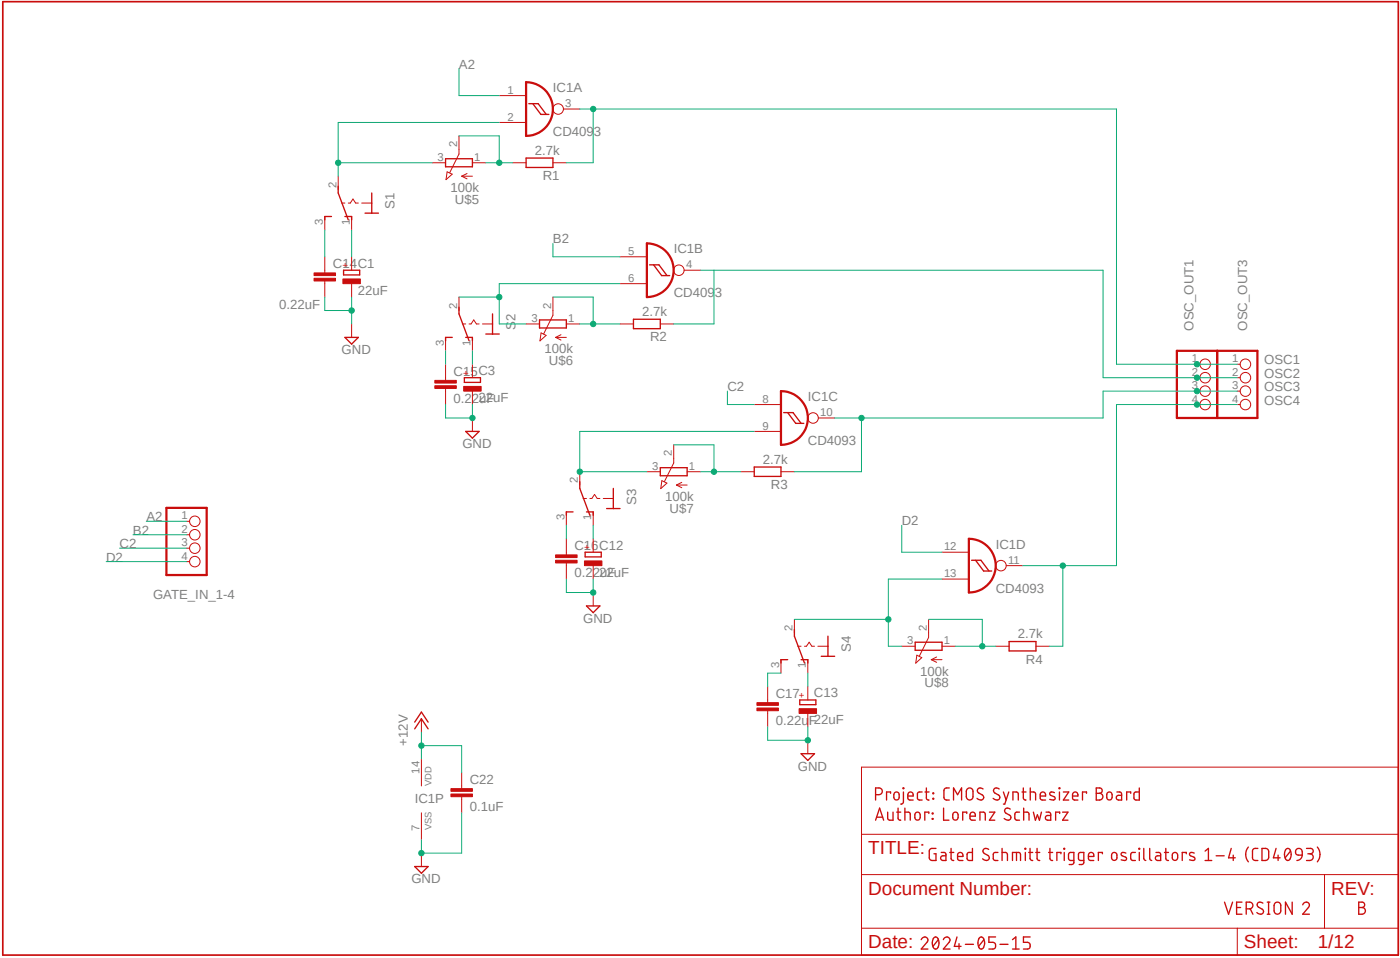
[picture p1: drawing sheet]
<svg xmlns="http://www.w3.org/2000/svg" width="265mm" height="181mm" viewBox="0 0 265 181" stroke-linecap="round" stroke-linejoin="round" font-family="sans-serif">
<!-- layer: Ebene 1 -->
<g fill="none" stroke="#c90d0c" stroke-width=".25">
<path d="M100.1 19.6h1.8l1.5 2M100.8 19.6l1.6 2h1.5M64 35.2v1.3l1.9 5.1M70.4 36.5v3.8M84.3 30h5.1v1.5h-5.1zM99.6 29.9h5v1.8h-5zM62.7 40.9h-1.2v.7M65 51.1h3.1v.9h-3.1zM65.3 40.9h1.2v.7M69.1 40.3h2.5M86.9 58.1v1.3l1.9 5M93.2 59.4v3.8"/>
<path d="M122.9 50.1h1.8l1.5 2M123.7 50.1l1.5 2h1.5M65.3 63.8h2.5l-1.3 1.3zM85.6 63.8h-1.3v.6M87.9 71.4h3v.9h-3zM88.1 63.8h1.3v.6M91.9 63.2h2.6M102.1 60.5h5.1v1.5h-5.1zM119.9 60.4h5.1v1.7h-5.1zM148.3 78h1.8l1.5 2.1M149.1 78l1.5 2.1h1.5M88.1 81.6h2.6l-1.3 1.2z"/>
<path d="M108.5 96.8h-1.3v.6M109.7 91.1v1.3l1.9 5M111 96.8h1.3v.6M114.8 96.2h2.5M116.1 92.4v3.8M125 88.4h5v1.6h-5zM142.7 88.3h5.1v1.8h-5.1zM110.7 104.4h3.1v.9h-3.1zM111 114.6h2.5l-1.2 1.2zM150.3 119v1.3l2 5.1M183.9 105.9h1.8l1.5 2.1M184.6 105.9l1.6 2.1h1.5"/>
<path d="M78.5 137.8l1.3-1.9 1.2 1.9M78.5 136.5l1.3-1.9 1.2 1.9M149.1 124.7h-1.3v.7M151.4 132.4h3v.8h-3zM151.6 124.7h1.3v.7M155.4 124.1h2.6M156.7 120.3v3.8M173.2 121.4h5.1v1.6h-5.1zM191 121.3h5.1v1.8h-5.1zM151.6 142.5h2.6l-1.3 1.3zM165.7 155.1l.8-2.3 .7 2.3M165.7 150.3h.6a.63 .63 0 0 0 .7-.7 .63 .63 0 0 0-.7-.6h-.6v2.3"/>
<path d="M165.9 154.5h1.1M168.6 150v-.2h-.8v1.5M169 153.6v1.5h-.6l-.4-.2v-1.3M169.3 149.9l.5-.1a.9 .9 0 0 1 .1 1.4h-.5a1.05 1.05 0 0 1-.1-1.3zM169.7 153.6h.8M170 152.8v2.1l.5 .2M170.9 149l.1 .1zM171 149.8v1.9l-.2 .3h-.3M171.3 153.6l.9 .1 .1 1.4M171.3 152.8v2.3M171.8 150.5h1a.53 .53 0 0 0-.3-.7 .53 .53 0 0 0-.7 .5l.1 .9 .9 .1M173.3 153.7l.4-.1a.9 .9 0 0 1 .2 1.4h-.5l-.2-.3z"/>
<path d="M174.5 149.8l-.8 .1-.1 1 .3 .3 .6 .1M175.1 149.8h.7M175.3 149v2l.5 .3M175.8 153.8v-.2h-.8v1.5M176.4 153.8l.2 .1zM176.4 154.8l.2 .1zM176.6 149.9l.1 .2zM176.6 151l.1 .1zM178.6 152.8v2.3h1M179.7 149h-.7l-.3 .2-.1 1.6 .1 .3 .3 .2h.7M180.4 153.7l.5-.1a.9 .9 0 0 1 .2 1.4h-.5l-.3-.3zM180.5 151.3v-2.3l.7 1.3 .8-1.3v2.3"/>
<path d="M183 153.8v-.2h-.8v1.5M183 149.2a.63 .63 0 0 1 .7-.2 .63 .63 0 0 1 .4 .6l.1 1a.63 .63 0 0 1-.7 .7 .63 .63 0 0 1-.6-.7zM183.6 154.3h1a.53 .53 0 0 0-.4-.7 .53 .53 0 0 0-.6 .5l.1 .9 .9 .1M185.5 155.1v-1.5l.9 .1 .1 1.4M186.1 149.2a.57 .57 0 0 0-.9-.1 .57 .57 0 0 0 0 .8l.7 .4a.57 .57 0 0 1 .1 .9 .57 .57 0 0 1-.9-.1l-.2-.1M187.3 153.6h1l-1 1.5h1M189.1 149.2a.57 .57 0 0 0-.9-.1 .57 .57 0 0 0 .1 .8l.7 .4a.57 .57 0 0 1 .1 .9 .57 .57 0 0 1-.9-.1l-.2-.1M189.9 149.8l.5 1.5M190.9 149.8l-.7 2.2h-.3M191.2 153a.57 .57 0 0 0-.9-.1 .57 .57 0 0 0 .1 .9l.7 .3a.57 .57 0 0 1 .1 .9 .57 .57 0 0 1-.9-.1l-.2-.1M191.7 151.3v-1.5l.9 .1 .1 1.4M193 153.6l-.8 .1-.1 1 .2 .3 .7 .1"/>
<path d="M193.4 149.8h.8M193.7 149v1.9l.1 .3 .4 .1M193.7 153.6l.9 .1 .2 1.4M193.7 152.8v2.3M195 149.8l.9 .1 .1 1.4M195 149v2.3M196.9 150.5h1a.53 .53 0 0 0-.4-.7 .53 .53 0 0 0-.6 .5l.1 .9 .9 .1M197.1 153.6l-.4 1.5-.4-1-.3 1-.4-1.5M198 153.6h.6l.3 .3v1.2h-.6a.44 .44 0 0 1-.5-.5 .44 .44 0 0 1 .5-.4h.6M199.6 149.9a.58 .58 0 0 0-.9 .1v.3l1 .6a.32 .32 0 0 1-.3 .4l-.7-.1M200.4 149l.2 .1zM200.5 149.8v1.5"/>
<path d="M200.6 153.8v-.2h-.8v1.5M201.1 153.6h1l-1 1.5h1M201.3 149.8h1l-1 1.5h1M203 150.5h1a.53 .53 0 0 0-.3-.7 .53 .53 0 0 0-.7 .5l.1 .9 .9 .1M205.6 150v-.2h-.7v1.5M207.5 149h.6a.51 .51 0 0 1 .5 .5 .51 .51 0 0 1-.5 .5 .63 .63 0 0 1 .6 .6 .63 .63 0 0 1-.6 .7h-.6zM207.5 150h.6M209.6 149.9l.5-.1a.9 .9 0 0 1 .1 1.4h-.5l-.2-.3zM211.4 149.8h.6l.3 .3v1.2h-.6a.44 .44 0 0 1-.4-.5 .44 .44 0 0 1 .4-.4h.6M214 150v-.2h-.8v1.5M215.6 149v2.3l-.8-.1-.2-.2v-1l.2-.2h.8M78.5 163.9h2.5l-1.2 1.2z"/>
<path d="M174.3 177.7a.63 .63 0 0 1 .9-.5 .63 .63 0 0 1 .2 1l-1.1 1.3h1.3M176.7 177.3a.52 .52 0 0 1 .6-.1 .52 .52 0 0 1 .3 .6 1.28 1.28 0 0 1-.5 1.7 1.35 1.35 0 0 1-.5-2zM177.1 160.4h-.9l-.3 .4v1.4l.2 .4 1 .1v-1.3h-.3M177.6 177.7l-1 1.2M178.1 161.2h.7l.2 .2v1.3h-.5a.44 .44 0 0 1-.5-.4 .44 .44 0 0 1 .5-.5h.5M178.5 177.7a.62 .62 0 0 1 .9-.5 .62 .62 0 0 1 .2 1l-1.1 1.3h1.3M179.7 161.2h.8M180 160.4v2.1l.5 .2M181.1 177.2l-.5 1.7h1.3M181.2 161.9h1a.53 .53 0 0 0-.3-.7 .53 .53 0 0 0-.7 .5l.1 .9 .9 .1M181.5 178.4v1.1M182.7 178.6h1.5"/>
<path d="M184 160.4v2.3h-.7l-.3-.2v-1.1l.3-.2h.7M185.4 177.3a.52 .52 0 0 1 .6-.1 .52 .52 0 0 1 .2 .6 1.31 1.31 0 0 1-.5 1.7 1.28 1.28 0 0 1-.5-1.7zM186.2 177.7l-1 1.2M187.1 160.6a.57 .57 0 0 0-.9-.1 .57 .57 0 0 0 .1 .9l.7 .4a.57 .57 0 0 1 0 .8 .57 .57 0 0 1-.8 0l-.2-.2M188.4 177.2h-1.2v1h.7a.65 .65 0 0 1 .5 .6 .65 .65 0 0 1-.5 .7h-.7M188.9 161.2l-.8 .1-.1 1 .2 .4h.7M189.3 178.6h1.5M189.7 161.2l.8 .1 .2 .3v1.1M189.7 160.4v2.3M191.6 179.5h1.3M191.6 177.7l.7-.5v2.3M192.4 161.2v1.5"/>
<path d="M193.1 162.7l-.1-1.4-1.4-.1v1.5M194 160.4l.1 .1zM194.1 161.2v1.5M194.7 161.2h.8M194.9 160.4v1.9l.2 .3 .4 .1M195 177.2h-1.3v1h.8a.65 .65 0 0 1 .5 .6 .65 .65 0 0 1-.5 .7h-.8M196 161.2h.8M196.3 160.4v2.1l.5 .2M198.5 161.2h.7M198.7 160.4v2.1l.5 .2M200.8 161.4v-.2h-.8v1.5M201.4 160.4l.1 .1z"/>
<path d="M201.4 161.2v1.5M203.2 162.7h-.6l-.3-.2-.1-.9 .3-.4h.7v1.9l-.2 .3-.6 .1M205.1 162.7h-.6l-.4-.2v-1.1l.2-.2h.8v1.9l-.2 .3-.7 .1M206 161.9h1a.53 .53 0 0 0-.3-.7 .53 .53 0 0 0-.7 .5l.1 .9 .9 .1M208.6 161.4v-.2h-.7v1.5M210.5 161.4l.5-.2a.88 .88 0 0 1 .1 1.4l-.3 .1-.4-.3v-.7zM213.1 161.3a.61 .61 0 0 0-.9 .1l.1 .3 .8 .5v.4a.79 .79 0 0 1-.9 0M214.9 161.2l-.8 .1-.1 1 .2 .4h.7M215.6 160.4l.1 .1zM215.6 161.2v1.5M216.5 160.4v1.9l.4 .4M217.6 160.4v2.1l.4 .2"/>
<path d="M218.8 161.2h.6l.2 .2 .1 1.3h-.6a.44 .44 0 0 1-.4-.4 .44 .44 0 0 1 .4-.5h.6M220.4 161.2h.7M220.6 160.4l.1 2.1 .4 .2M222 161.4l.5-.2a.88 .88 0 0 1 .1 1.4l-.3 .1-.4-.3zM224.5 161.4v-.2h-.7v1.5M226 161.3a.58 .58 0 0 0-.9 .1l.1 .3 .9 .6a.32 .32 0 0 1-.3 .4l-.7-.1M228.1 162.7h1.2M228.1 160.9l.6-.5v2.3M230.2 161.8h1.5M231.8 170.6l.7 2.3 .8-2.3M233 160.4l-.5 1.8h1.3M233.4 161.7v1"/>
<path d="M234 171.6h.8M235.1 170.6h-1.1v2.3h1.1M235.9 171.9h.6a.63 .63 0 0 0 .6-.7 .63 .63 0 0 0-.6-.6h-.6v2.3M236.3 160.2a2.17 2.17 0 0 0 0 2.8M236.6 171.9l.5 1M238.1 160.4h-.7l-.3 .2-.1 1.6 .1 .3 .3 .2h.7M238.8 160.4h.9l.4 .4v1.5l-.4 .4h-.9zM239 170.8a.57 .57 0 0 0-.9-.1 .57 .57 0 0 0 .1 .8l.7 .4a.53 .53 0 0 1 .1 .7 .53 .53 0 0 1-.7 .2l-.4-.2M239.8 172.9h.5M239.8 170.6h.5M240.1 170.6v2.3M241.4 170.7l.6-.1 .3 .2 .1 1.4a.63 .63 0 0 1-.6 .7 .63 .63 0 0 1-.7-.7v-1z"/>
<path d="M241.5 160.4l-.5 1.8h1.3M241.9 161.7v1M243.4 160.6a.53 .53 0 0 1 .6-.1 .53 .53 0 0 1 .3 .5 1.32 1.32 0 0 1-.6 1.7 1.47 1.47 0 0 1-.3-2.1zM244.2 160.9l-1 1.3M244.6 170.6v2.3l-1.3-2.3v2.3M245.4 160.5l.6-.1 .4 .4 .1 .9h-.8a.64 .64 0 0 1-.5-.5 .64 .64 0 0 1 .2-.7zM246.5 161.7l-.4 .7-.7 .3M246.5 171.1a.63 .63 0 0 1 .9-.5 .63 .63 0 0 1 .2 1l-1.1 1.3h1.3M247.3 160.4h.7a.51 .51 0 0 1 .6 .5 .51 .51 0 0 1-.6 .5h-.5M247.9 161.4a.63 .63 0 0 1 .6 .7 .63 .63 0 0 1-.6 .6h-.6M249.3 160.2a2.17 2.17 0 0 1 0 2.8M257.2 170.6h.6a.51 .51 0 0 1 .5 .5 .51 .51 0 0 1-.5 .5 .64 .64 0 0 1 .6 .6 .64 .64 0 0 1-.6 .7h-.6z"/>
<path d="M257.2 171.6h.6"/>
</g>
<path d="M99.6 15.5a5.1 5.1 0 0 1 5 5.1 5.1 5.1 0 0 1-5 5.1zM122.4 46a5.1 5.1 0 0 1 5.1 5.1 5.1 5.1 0 0 1-5.1 5.1zM147.8 74a5.1 5.1 0 0 1 5.1 5 5.1 5.1 0 0 1-5.1 5.1zM222.7 66.3h15.3v12.7h-15.3zM230.4 66.3v12.7M31.5 96h7.6v12.7h-7.6zM183.4 101.9a5.1 5.1 0 0 1 5.1 5.1 5.1 5.1 0 0 1-5.1 5z" fill="none" stroke="#c90d0c" stroke-width=".42"/>
<g fill="none" stroke="#c90d0c" stroke-width=".19">
<path d="M94.5 18.1h5.1M64 33.3v2.6M64.6 38.4h.7M65.9 38.4h.4l.5-.8 .5 .8h.5M68.5 38.4h1.9M81.8 30.8h2.5M84.6 32.5l1 .4-1.2 1.1zM86.9 25.7v3.4l-1.8 3.6M87.4 33.3l1 .5M87.4 33.3h2M88.4 32.8l-1 .5M89.4 30.8h2.5"/>
<path d="M94.5 23.2h5.1M97 30.8h2.6M104.6 30.8h2.6M106.6 20.6h3.1M61.5 40.9v2.6M61.5 48.6v3M61.5 53.1v3.1M66.5 40.9v2.6M66.5 48.6v2.5M66.5 53.6v2.6M86.9 56.2v2.5M104.6 56.2v3.4l-1.7 3.5"/>
<path d="M117.3 48.6h5.1M117.3 53.6h5.1M129.5 51.1h3.1M66.5 61.3v2.5M84.3 63.8v2.5M84.3 68.9v3M84.3 73.4v3.1M87.5 61.3h.6M88.8 61.3h.4l.5-.8 .5 .8h.5M89.4 63.8v2.5M89.4 68.9v2.5M89.4 74v2.5"/>
<path d="M89.4 79v2.6M91.3 61.3h1.9M99.6 61.3h2.5M102.4 62.9l1 .5-1.2 1.1zM105.2 63.8l1 .5M105.2 63.8h2M106.2 63.3l-1 .5M107.2 61.3h2.5M117.3 61.3h2.6M125 61.3h2.5M142.7 76.5h5.1M154.9 79h3.1"/>
<path d="M226.5 76.5h.6M226.5 68.9h.6M226.5 71.4h.6M226.5 74h.6M234.2 76.5h.5M234.2 68.9h.5M234.2 71.4h.5M234.2 74h.5M35.3 98.6h.6M107.2 96.8v2.5M109.7 89.2v2.5M110.4 94.3h.6"/>
<path d="M111.6 94.3h.4l.5-.8 .5 .8h.5M112.3 96.8v2.5M114.2 94.3h1.9M122.4 89.2h2.6M125.3 90.9l.9 .5-1.1 1zM127.5 84.1v3.4l-1.7 3.6M128 91.7l1 .5M128 91.7h2M129 91.2l-1 .5M130 89.2h2.6M140.2 89.2h2.5M142.7 81.6h5.1"/>
<path d="M147.8 89.2h2.5M35.3 101.1h.6M35.3 103.7h.6M35.3 106.2h.6M107.2 101.9v3M107.2 106.4v3.1M112.3 101.9v2.5M112.3 107v2.5M112.3 112v2.6M150.3 117.1v2.6M175.7 117.1v3.4l-1.7 3.6M178.3 104.4h5.1"/>
<path d="M178.3 109.5h5.1M190.4 107h3.1M79.8 135.9v2.6M145.3 129.8v3.1M145.3 134.4v3M147.8 124.7v2.6M151 122.2h.6M152.3 122.2h.3l.5-.8 .5 .8h.6M152.9 124.7v2.6M152.9 129.8v2.6M152.9 134.9v2.5M152.9 140v2.5"/>
<path d="M154.8 122.2h1.9M170.7 122.2h2.5M173.5 123.9l1 .5-1.2 1zM176.3 124.7l1 .5M176.3 124.7h2M177.3 124.2l-1 .5M178.3 122.2h2.5M188.4 122.2h2.6M196.1 122.2h2.5M79.8 143.5v5.1M79.8 153.7v5.1M87.4 146.1v3"/>
<path d="M87.4 150.6v3.1M163 145.1h101.6v35.5h-101.6zM163 157.8h101.6M79.8 161.3v2.6M163 175.5h101.6M163 165.4h101.6M234.2 175.5v5.1M250.7 165.4v10.1"/>
<circle cx="105.6" cy="20.6" r=".99"/>
<circle cx="128.5" cy="51.1" r=".99"/>
<circle cx="153.9" cy="79" r=".99"/>
<circle cx="228.1" cy="74" r=".99"/>
<circle cx="228.1" cy="68.9" r=".99"/>
<circle cx="228.1" cy="76.5" r=".99"/>
<circle cx="228.1" cy="71.4" r=".99"/>
<circle cx="235.7" cy="71.4" r=".99"/>
<circle cx="235.7" cy="68.9" r=".99"/>
<circle cx="235.7" cy="74" r=".99"/>
<circle cx="235.7" cy="76.5" r=".99"/>
<circle cx="36.9" cy="98.6" r=".99"/>
<circle cx="36.9" cy="103.7" r=".99"/>
<circle cx="36.9" cy="106.2" r=".99"/>
<circle cx="36.9" cy="101.1" r=".99"/>
<circle cx="189.4" cy="107" r=".99"/>
</g>
<g fill="#c90d0c" stroke="#c90d0c" stroke-width=".19">
<path d="M64.9 52.7h3.3v.9h-3.3z"/>
<path d="M87.8 73.1h3.3v.9h-3.3z"/>
<path d="M110.6 106.1h3.3v.9h-3.3z"/>
<path d="M151.2 134h3.3v.9h-3.3z"/>
<path d="M59.4 52.6h4.1v.5h-4.1z"/>
<path d="M59.4 51.6h4.1v.5h-4.1z"/>
<path d="M82.3 72.9h4.1v.5h-4.1z"/>
<path d="M82.3 71.9h4.1v.5h-4.1z"/>
<path d="M105.2 105.9h4v.5h-4z"/>
<path d="M105.2 104.9h4v.5h-4z"/>
<path d="M143.3 133.9h4v.5h-4z"/>
<path d="M143.3 132.9h4v.5h-4z"/>
<path d="M85.3 150.1h4.1v.5h-4.1z"/>
<path d="M85.3 149.1h4.1v.5h-4.1z"/>
</g>
<path d="M.5 .3h264.1v180.3h-264.1z" fill="none" stroke="#c90d0c" stroke-width=".32"/>
<path d="M61.5 58.7h5M66.5 56.2v5.1" fill="none" stroke="#0dab76" stroke-width=".19"/>
<circle cx="66.5" cy="58.7" r=".51" fill="#0dab76"/>
<g fill="none" stroke="#0dab76" stroke-width=".19">
<path d="M61.5 56.2v2.5M89.4 76.5v2.5h-5.1"/>
<circle cx="66.5" cy="58.7" r=".51"/>
</g>
<circle cx="89.4" cy="79" r=".51" fill="#0dab76"/>
<g fill="none" stroke="#0dab76" stroke-width=".19">
<path d="M84.3 76.5v2.5M112.3 109.5v2.5h-5.1"/>
<circle cx="89.4" cy="79" r=".51"/>
</g>
<circle cx="112.3" cy="112" r=".51" fill="#0dab76"/>
<g fill="none" stroke="#0dab76" stroke-width=".19">
<path d="M107.2 109.5v2.5M152.9 137.4v2.6h-7.6"/>
<circle cx="112.3" cy="112" r=".51"/>
</g>
<circle cx="152.9" cy="140" r=".51" fill="#0dab76"/>
<g fill="none" stroke="#0dab76" stroke-width=".19">
<path d="M145.3 137.4v2.6M79.8 158.8v2.5h7.6"/>
<circle cx="152.9" cy="140" r=".51"/>
</g>
<circle cx="79.8" cy="161.3" r=".51" fill="#0dab76"/>
<g fill="none" stroke="#0dab76" stroke-width=".19">
<path d="M79.8 138.5v5M79.8 141h7.6M87.4 153.7v7.6"/>
<circle cx="79.8" cy="161.3" r=".51"/>
</g>
<circle cx="79.8" cy="141" r=".51" fill="#0dab76"/>
<g fill="none" stroke="#0dab76" stroke-width=".19">
<path d="M64 30.8h17.8M94.5 23.2h-30.5v10.1M66.5 43.5v5.1M87.4 141v5.1"/>
<circle cx="79.8" cy="141" r=".51"/>
</g>
<circle cx="64" cy="30.8" r=".51" fill="#0dab76"/>
<g fill="none" stroke="#0dab76" stroke-width=".19">
<path d="M109.7 20.6h101.6v48.3h15.2M112.3 20.6v10.2"/>
<circle cx="64" cy="30.8" r=".51"/>
</g>
<circle cx="112.3" cy="20.6" r=".51" fill="#0dab76"/>
<g fill="none" stroke="#0dab76" stroke-width=".19">
<path d="M107.2 30.8h5.1M226.5 68.9h7.7"/>
<circle cx="112.3" cy="20.6" r=".51"/>
</g>
<circle cx="226.5" cy="68.9" r=".51" fill="#0dab76"/>
<g fill="none" stroke="#0dab76" stroke-width=".19">
<path d="M132.6 51.1h76.2v20.3h25.4M135.1 51.1v10.2h-7.6"/>
<circle cx="226.5" cy="68.9" r=".51"/>
</g>
<circle cx="226.5" cy="71.4" r=".51" fill="#0dab76"/>
<g fill="none" stroke="#0dab76" stroke-width=".19">
<path d="M86.9 56.2h7.6M94.5 53.6v7.7h5.1M84.3 66.3v2.6M89.4 66.3v2.6"/>
<circle cx="226.5" cy="71.4" r=".51"/>
</g>
<circle cx="94.5" cy="56.2" r=".51" fill="#0dab76"/>
<g fill="none" stroke="#0dab76" stroke-width=".19">
<path d="M94.5 53.6h22.8M107.2 99.3v2.6M112.3 99.3v2.6M142.7 81.6h-33v7.6h12.7"/>
<circle cx="94.5" cy="56.2" r=".51"/>
</g>
<circle cx="109.7" cy="89.2" r=".51" fill="#0dab76"/>
<g fill="none" stroke="#0dab76" stroke-width=".19">
<path d="M163 79v10.2M226.5 74h-17.7v5h-50.8"/>
<circle cx="109.7" cy="89.2" r=".51"/>
</g>
<circle cx="163" cy="79" r=".51" fill="#0dab76"/>
<g fill="none" stroke="#0dab76" stroke-width=".19">
<path d="M226.5 74h7.7M150.3 89.2h12.7"/>
<circle cx="163" cy="79" r=".51"/>
</g>
<circle cx="226.5" cy="74" r=".51" fill="#0dab76"/>
<g fill="none" stroke="#0dab76" stroke-width=".19">
<path d="M150.3 117.1h17.8M178.3 109.5h-10.2v12.7h2.6M147.8 127.3h-2.5v2.5M152.9 127.3v2.5"/>
<circle cx="226.5" cy="74" r=".51"/>
</g>
<circle cx="168.1" cy="117.1" r=".51" fill="#0dab76"/>
<g fill="none" stroke="#0dab76" stroke-width=".19">
<path d="M226.5 76.5h-15.2v30.5h-17.8M201.1 107v15.2"/>
<circle cx="168.1" cy="117.1" r=".51"/>
</g>
<circle cx="201.1" cy="107" r=".51" fill="#0dab76"/>
<g fill="none" stroke="#0dab76" stroke-width=".19">
<path d="M226.5 76.5h7.7M198.6 122.2h2.5"/>
<circle cx="201.1" cy="107" r=".51"/>
</g>
<circle cx="226.5" cy="76.5" r=".51" fill="#0dab76"/>
<g fill="none" stroke="#0dab76" stroke-width=".19">
<path d="M86.9 25.7h7.6v5.1h-2.6"/>
<circle cx="226.5" cy="76.5" r=".51"/>
</g>
<circle cx="94.5" cy="30.8" r=".51" fill="#0dab76"/>
<g fill="none" stroke="#0dab76" stroke-width=".19">
<path d="M94.5 30.8h2.5M104.6 56.2h7.7v5.1h-2.6"/>
<circle cx="94.5" cy="30.8" r=".51"/>
</g>
<circle cx="112.3" cy="61.3" r=".51" fill="#0dab76"/>
<g fill="none" stroke="#0dab76" stroke-width=".19">
<path d="M112.3 61.3h5M127.5 84.1h7.6v5.1h-2.5"/>
<circle cx="112.3" cy="61.3" r=".51"/>
</g>
<circle cx="135.1" cy="89.2" r=".51" fill="#0dab76"/>
<g fill="none" stroke="#0dab76" stroke-width=".19">
<path d="M135.1 89.2h5.1M175.7 117.1h10.2v5.1h-5.1"/>
<circle cx="135.1" cy="89.2" r=".51"/>
</g>
<circle cx="185.9" cy="122.2" r=".51" fill="#0dab76"/>
<g fill="none" stroke="#0dab76" stroke-width=".19">
<path d="M86.9 13v5.1h7.6M61.5 43.5v5.1M104.6 46v2.6h12.7M137.7 74v2.5h5M27.7 98.6h7.6M170.7 99.3v5.1h7.6M20.1 106.2h15.2M22.6 103.7h12.7M25.2 101.1h10.1M185.9 122.2h2.5"/>
<circle cx="185.9" cy="122.2" r=".51"/>
</g>
<g font-size="3.6" fill="#c90d0c">
<text x="164.3" y="161.6">TITLE:</text>
<text x="164.3" y="169.2">Document Number:</text>
<text x="251.9" y="169.2">REV:</text>
<text x="164.3" y="179.3">Date:</text>
<text x="235.4" y="179.3">Sheet:</text>
<text x="249.4" y="179.3">1/12</text>
</g>
<g font-size="2.5" fill="#808080">
<text x="86.9" y="13">A2</text>
<text x="104.6" y="17.4">IC1A</text>
<text x="101.2" y="29.3">2.7k</text>
<text x="104.6" y="25.7">CD409</text>
<text x="112.4" y="25.7">3</text>
<text x="102.7" y="34.1">R1</text>
<text x="74.7" y="39.5" transform="rotate(-90 74.7 39.5)">S1</text>
<text x="85.3" y="36.4">100k</text>
<text x="86.1" y="38.5">U$5</text>
<text x="104.6" y="46">B2</text>
<text x="127.5" y="47.9">IC1B</text>
<text x="63" y="50.7">C14C1</text>
<text x="52.8" y="58.3">0.22uF</text>
<text x="67.7" y="55.7">22uF</text>
<text x="121.5" y="59.7">2.7k</text>
<text x="127.5" y="56.2">CD409</text>
<text x="135.3" y="56.2">3</text>
<text x="97.5" y="62.4" transform="rotate(-90 97.5 62.4)">S</text>
<text x="97.5" y="60.7" transform="rotate(-90 97.5 60.7)">2</text>
<text x="123" y="64.5">R2</text>
<text x="225.9" y="62.5" transform="rotate(-90 225.9 62.5)">OSC_OUT1</text>
<text x="236.1" y="62.5" transform="rotate(-90 236.1 62.5)">OSC_OUT3</text>
<text x="64.6" y="67">GND</text>
<text x="85.9" y="71">C15C3</text>
<text x="103" y="66.8">100k</text>
<text x="103.9" y="69">U$6</text>
<text x="239.2" y="68.9">OSC1</text>
<text x="239.2" y="71.4">OSC2</text>
<text x="85.9" y="76.1">0.2222uF</text>
<text x="90.7" y="76.1">uF</text>
<text x="137.7" y="74">C2</text>
<text x="152.9" y="75.9">IC1C</text>
<text x="239.2" y="74">OSC3</text>
<text x="239.2" y="76.5">OSC4</text>
<text x="87.5" y="84.7">GND</text>
<text x="144.4" y="87.7">2.7k</text>
<text x="152.9" y="84.1">CD4093</text>
<text x="120.4" y="95.4" transform="rotate(-90 120.4 95.4)">S3</text>
<text x="125.9" y="94.8">100k</text>
<text x="145.9" y="92.5">R3</text>
<text x="25.2" y="101.1">B2</text>
<text x="27.7" y="98.6">A2</text>
<text x="126.7" y="96.9">U$7</text>
<text x="170.7" y="99.3">D2</text>
<text x="20.1" y="106.2">D2</text>
<text x="22.6" y="103.7">C2</text>
<text x="108.7" y="104">C16C12</text>
<text x="188.5" y="103.8">IC1D</text>
<text x="29" y="113.2">GATE_IN_1-4</text>
<text x="108.7" y="109.1">0.2222uF</text>
<text x="113.6" y="109.1">uF</text>
<text x="188.5" y="112">CD4093</text>
<text x="110.4" y="117.8">GND</text>
<text x="161" y="123.3" transform="rotate(-90 161 123.3)">S4</text>
<text x="192.6" y="120.7">2.7k</text>
<text x="194.1" y="125.5">R4</text>
<text x="146.8" y="132">C17</text>
<text x="154" y="131.9">C13</text>
<text x="174.1" y="127.8">100k</text>
<text x="175" y="129.9">U$8</text>
<text x="146.8" y="137.1">0.22u</text>
<text x="153.1" y="137.1">F22uF</text>
<text x="77.2" y="141" transform="rotate(-90 77.2 141)">+12V</text>
<text x="88.9" y="148.2">C22</text>
<text x="151" y="145.7">GND</text>
<text x="78.5" y="151.8">IC1P</text>
<text x="88.9" y="153.3">0.1uF</text>
<text x="77.9" y="167">GND</text>
</g>
<g font-size="2.1" fill="#808080">
<text x="96" y="17.7">1</text>
<text x="96" y="22.8">2</text>
<text x="107" y="20.3">3</text>
<text x="86.5" y="27.9" transform="rotate(-90 86.5 27.9)">2</text>
<text x="63.7" y="35.5" transform="rotate(-90 63.7 35.5)">2</text>
<text x="82.8" y="30.4">3</text>
<text x="89.8" y="30.4">1</text>
<text x="61.1" y="42.5" transform="rotate(-90 61.1 42.5)">3</text>
<text x="66.2" y="42.5" transform="rotate(-90 66.2 42.5)">1</text>
<text x="118.9" y="48.2">5</text>
<text x="118.9" y="53.3">6</text>
<text x="129.8" y="50.7">4</text>
<text x="86.5" y="58.4" transform="rotate(-90 86.5 58.4)">2</text>
<text x="104.3" y="58.4" transform="rotate(-90 104.3 58.4)">2</text>
<text x="84" y="65.3" transform="rotate(-90 84 65.3)">3</text>
<text x="89.1" y="65.3" transform="rotate(-90 89.1 65.3)">1</text>
<text x="100.6" y="60.9">3</text>
<text x="107.5" y="60.9">1</text>
<text x="225.6" y="68.5">1</text>
<text x="225.6" y="71.1">2</text>
<text x="233.2" y="68.5">1</text>
<text x="233.2" y="71.1">2</text>
<text x="144.3" y="76.1">8</text>
<text x="225.6" y="73.6">3</text>
<text x="225.6" y="76.1">4</text>
<text x="233.2" y="73.6">3</text>
<text x="233.2" y="76.1">4</text>
<text x="144.3" y="81.2">9</text>
<text x="155.2" y="78.7">10</text>
<text x="123.4" y="88.8">3</text>
<text x="127.1" y="86.3" transform="rotate(-90 127.1 86.3)">2</text>
<text x="130.4" y="88.8">1</text>
<text x="109.4" y="91.4" transform="rotate(-90 109.4 91.4)">2</text>
<text x="34.3" y="98.2">1</text>
<text x="34.3" y="100.8">2</text>
<text x="106.8" y="98.3" transform="rotate(-90 106.8 98.3)">3</text>
<text x="111.9" y="98.3" transform="rotate(-90 111.9 98.3)">1</text>
<text x="34.3" y="103.3">3</text>
<text x="34.3" y="105.8">4</text>
<text x="178.7" y="104.1">12</text>
<text x="190.8" y="106.6">11</text>
<text x="178.7" y="109.1">13</text>
<text x="150" y="119.3" transform="rotate(-90 150 119.3)">2</text>
<text x="175.4" y="119.3" transform="rotate(-90 175.4 119.3)">2</text>
<text x="171.7" y="121.8">3</text>
<text x="178.6" y="121.8">1</text>
<text x="147.5" y="126.3" transform="rotate(-90 147.5 126.3)">3</text>
<text x="152.5" y="126.3" transform="rotate(-90 152.5 126.3)">1</text>
<text x="79.4" y="146.3" transform="rotate(-90 79.4 146.3)">14</text>
<text x="79.4" y="157.2" transform="rotate(-90 79.4 157.2)">7</text>
</g>
<g font-size="1.8" fill="#c90d0c">
<text x="66" y="50.7" transform="rotate(-90 66 50.7)">+</text>
<text x="88.8" y="71" transform="rotate(-90 88.8 71)">+</text>
<text x="111.7" y="104" transform="rotate(-90 111.7 104)">+</text>
<text x="152.3" y="131.9" transform="rotate(-90 152.3 131.9)">+</text>
</g>
<g font-size="1.8" fill="#808080">
<text x="81.7" y="148.6" transform="rotate(-90 81.7 148.6)">VDD</text>
<text x="81.7" y="157" transform="rotate(-90 81.7 157)">VSS</text>
</g>
</svg>
